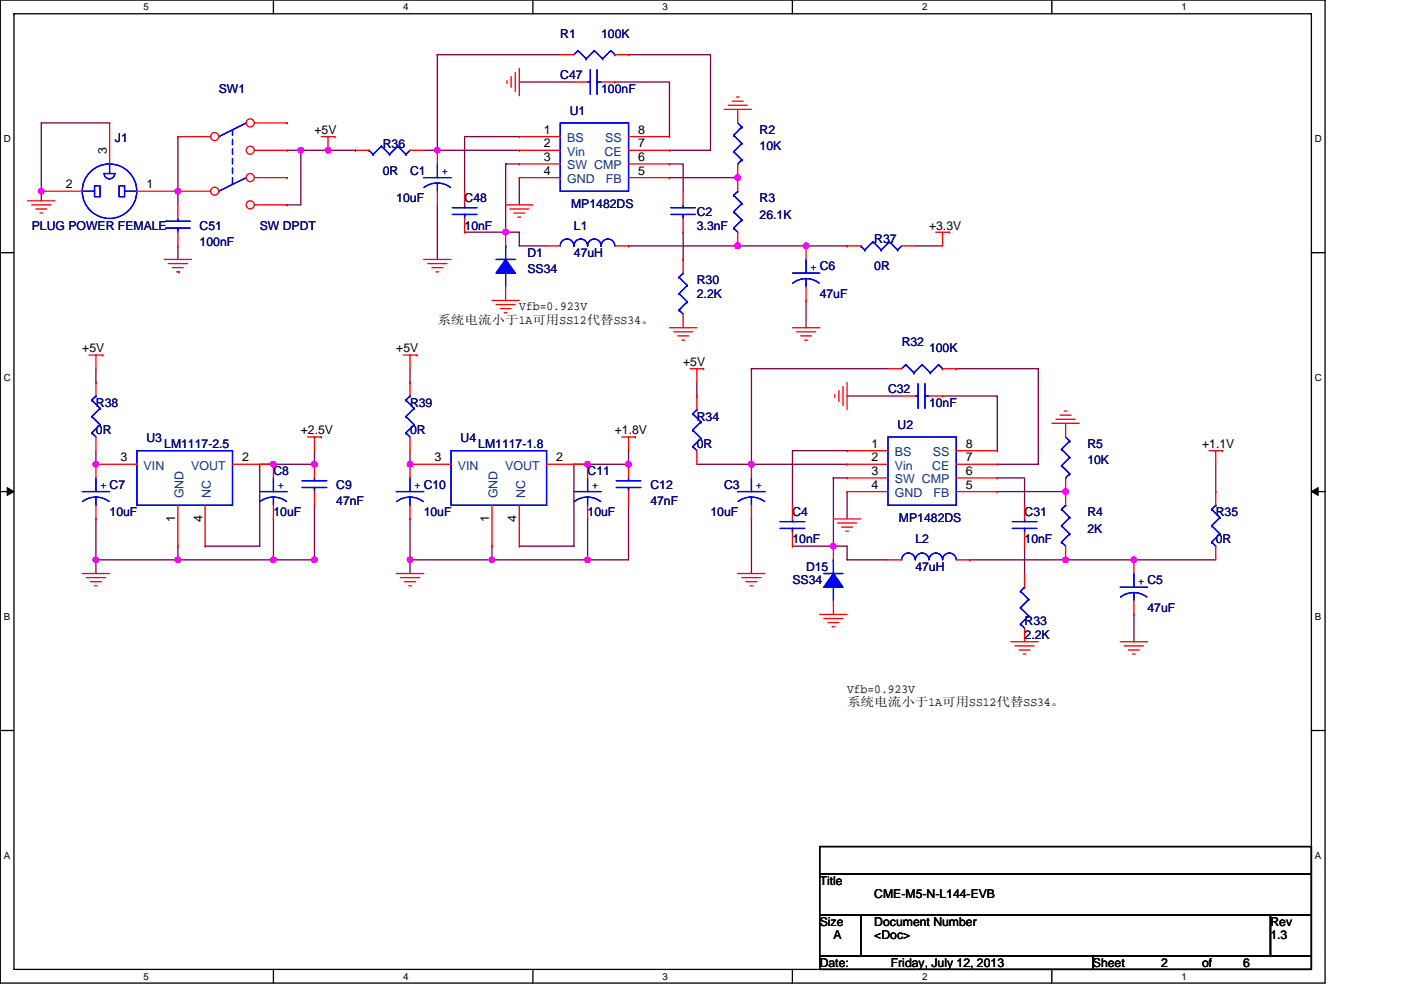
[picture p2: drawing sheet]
<svg xmlns="http://www.w3.org/2000/svg" width="297mm" height="210mm" viewBox="0 0 297 210" stroke-linecap="round" stroke-linejoin="round" font-family="sans-serif">
<path d="M.1 0h280.8v208.5h-280.8zM3 2.9h275v202.7h-275z" fill="none" stroke="#000" stroke-width=".28"/>
<g fill="#fff">
<path d="M30.5 .3h1.1v2.3h-1.1z"/>
<path d="M30.5 205.9h1.1v2.3h-1.1z"/>
</g>
<path d="M58 0v2.9M58 205.6v2.9" fill="none" stroke="#000" stroke-width=".28"/>
<g fill="#fff">
<path d="M85.5 .3h1.1v2.3h-1.1z"/>
<path d="M85.5 205.9h1.1v2.3h-1.1z"/>
</g>
<path d="M113 0v2.9M113 205.6v2.9" fill="none" stroke="#000" stroke-width=".28"/>
<g fill="#fff">
<path d="M140.5 .3h1.1v2.3h-1.1z"/>
<path d="M140.5 205.9h1.1v2.3h-1.1z"/>
</g>
<path d="M168 0v2.9M168 205.6v2.9" fill="none" stroke="#000" stroke-width=".28"/>
<g fill="#fff">
<path d="M195.5 .3h1.2v2.3h-1.2z"/>
<path d="M195.5 205.9h1.2v2.3h-1.2z"/>
</g>
<path d="M223 0v2.9M223 205.6v2.9" fill="none" stroke="#000" stroke-width=".28"/>
<g fill="#fff">
<path d="M250.5 .3h1.2v2.3h-1.2z"/>
<path d="M250.5 205.9h1.2v2.3h-1.2z"/>
<path d="M.8 28.3h1.5v2.3h-1.5z"/>
<path d="M278.8 28.3h1.5v2.3h-1.5z"/>
<path d="M.8 78.9h1.5v2.3h-1.5z"/>
<path d="M278.8 78.9h1.5v2.3h-1.5z"/>
</g>
<path d="M.1 53.6h2.9M278 53.6h2.9" fill="none" stroke="#000" stroke-width=".28"/>
<g fill="#fff">
<path d="M.8 129.6h1.4v2.3h-1.4z"/>
<path d="M278.8 129.6h1.4v2.3h-1.4z"/>
</g>
<path d="M.1 104.3h2.9M278 104.3h2.9" fill="none" stroke="#000" stroke-width=".28"/>
<path d="M1.5 103.4l1.5 .9-1.5 .8zM278 104.3l1.5-.9v1.7z" fill="#000" stroke="#000" stroke-width=".21"/>
<g fill="#fff">
<path d="M.8 180.3h1.4v2.3h-1.4z"/>
<path d="M278.8 180.3h1.4v2.3h-1.4z"/>
</g>
<path d="M.1 154.9h2.9M278 154.9h2.9M173.8 179.6h104.2v5.7h-104.2zM173.8 194h8.7v8.7h-8.7zM173.8 185.3h104.2v8.7h-104.2zM182.5 194h86.9v8.7h-86.9zM269.4 194h8.6v8.7h-8.6zM173.8 202.7h57.9v2.9h-57.9zM231.7 202.7h46.3v2.9h-46.3z" fill="none" stroke="#000" stroke-width=".28"/>
<g fill="none" stroke="#800040" stroke-width=".28">
<path d="M92.7 11.6v20.3h17.4M92.7 11.6h.1M92.7 11.6h26.1M110.1 17.4h11.6M130.4 17.4h11.5v11.6M133.3 11.6h17.3v20.3h-8.7M23.2 26.1h-14.4v14.5M37.7 29h.1M37.7 29v14.5M60.9 31.9h2.9M63.8 31.9v11.6h-2.9M63.8 31.9h.1"/>
<path d="M63.8 31.9h11.6M75.4 31.9h.1M89.8 31.9h2.9M107.2 34.8h2.9M107.2 34.8h.1M107.2 34.8v14.5M110.1 37.7v5.8M110.1 29h-11.6v11.6M141.9 37.7h.1M141.9 34.8h2.9v5.8M141.9 37.7h14.5M8.8 40.6h.1"/>
<path d="M8.8 40.6v2M37.7 52.2v2.8M37.7 40.6h.1M92.7 43.5v11.5M98.5 49.3h8.7M107.2 49.3h2.9v2.9h5.8M133.3 52.2h.1M133.3 52.2h46.3M144.8 49.3v5.7M156.4 52.2h.1M179.6 52.2h.1M194.1 52.2h5.8"/>
<path d="M20.3 78.2v2.9M86.9 78.2v2.9M159.3 78.2v20.3h20.3M159.3 78.2h.1M159.3 78.2h29M170.9 63.7v5.8M202.8 78.2h17.3v20.3h-8.6M20.3 98.5h.1M20.3 95.6v2.9M58 98.5h.1M58 98.5h-2.9v17.3h-11.6M58 98.5h8.7"/>
<path d="M66.7 98.5h.1M66.7 95.6v2.9M86.9 98.5h.1M86.9 95.6v2.9M124.6 98.5h.1M124.6 98.5h-2.9v17.3h-11.6M133.3 95.6h.1M133.3 95.6v2.9h-8.7M147.7 98.5h11.6M147.7 81.1v2.9M179.6 95.6h-11.6v11.6M179.6 84h11.6"/>
<path d="M199.9 84h11.6v11.6M257.8 98.5v5.8M20.3 118.7v2.9M20.3 118.7h.1M20.3 110.1v8.6M20.3 118.7h17.4M37.7 115.8v2.9M37.7 118.7h20.3M58 110.1v8.6M58 118.7h.1M66.7 107.2h.1M66.7 107.2v11.5h-8.7"/>
<path d="M86.9 118.7v2.9M86.9 118.7h.1M86.9 110.1v8.6M86.9 118.7h17.4M104.3 115.8v2.9M104.3 118.7h20.3M124.6 110.1v8.6M124.6 118.7h.1M133.3 107.2v11.5h-8.7M159.3 110.1v11.5M168 115.8h8.7M176.7 115.8h2.9v2.9h8.7"/>
<path d="M176.7 101.4h2.9M176.7 101.4h.1M176.7 101.4v14.4M179.6 104.3v5.8M205.7 118.7h20.2M211.5 104.3h.1M211.5 101.4h5.7v5.8M211.5 104.3h14.4M217.2 115.8v5.8M225.9 118.7h.1M225.9 118.7h31.9M240.4 118.7h.1"/>
<path d="M240.4 130.3v5.8"/>
</g>
<g fill="#f0f" stroke="#f0f" stroke-width=".28">
<circle cx="156.4" cy="37.7" r=".57"/>
<circle cx="156.4" cy="52.1" r=".57"/>
<circle cx="92.7" cy="31.9" r=".57"/>
<circle cx="107.2" cy="49.2" r=".57"/>
<circle cx="37.7" cy="40.6" r=".57"/>
<circle cx="63.8" cy="31.9" r=".57"/>
<circle cx="8.7" cy="40.6" r=".57"/>
<circle cx="58" cy="98.5" r=".57"/>
<circle cx="58" cy="118.7" r=".57"/>
<circle cx="66.7" cy="118.7" r=".57"/>
<circle cx="37.7" cy="118.7" r=".57"/>
<circle cx="20.3" cy="118.7" r=".57"/>
<circle cx="66.7" cy="98.5" r=".57"/>
<circle cx="124.6" cy="98.5" r=".57"/>
<circle cx="124.6" cy="118.7" r=".57"/>
<circle cx="104.3" cy="118.7" r=".57"/>
<circle cx="86.9" cy="118.7" r=".57"/>
<circle cx="133.2" cy="98.5" r=".57"/>
<circle cx="225.9" cy="104.3" r=".57"/>
<circle cx="225.9" cy="118.7" r=".57"/>
<circle cx="240.4" cy="118.7" r=".57"/>
<circle cx="159.3" cy="98.5" r=".57"/>
<circle cx="176.7" cy="115.8" r=".57"/>
<circle cx="69.6" cy="31.9" r=".57"/>
<circle cx="170.9" cy="52.1" r=".57"/>
<circle cx="20.3" cy="98.5" r=".57"/>
<circle cx="86.9" cy="98.5" r=".57"/>
</g>
<g fill="none" stroke="#f00" stroke-width=".28">
<path d="M107.5 17.1v.6M108.4 16.2v2.4M109.2 15.4v4M110.1 14.5v5.8M118.8 11.6h2.9M121.7 17.4h2.9M127.5 17.4h2.9M130.4 17.4h.1M130.4 11.6h2.9M133.3 11.6h.1M23.2 26.1h.1M23.2 26.1v8.7"/>
<path d="M68.1 29h2.9M69.6 29v2.9M71 29h.1M92.7 31.9v2.9M110.1 29h.1M110.1 31.9h.1M110.1 34.8h.1M110.1 37.7h.1M110.1 29h8.7M110.1 31.9h8.7M110.1 34.8h8.7M110.1 37.7h8.7"/>
<path d="M133.3 29h8.6M133.3 31.9h8.6M133.3 34.8h8.6M133.3 37.7h8.6M141.9 37.7h.1M141.9 34.8h.1M141.9 31.9h.1M141.9 29h.1M153.5 23.2h5.8M154.4 22.3h4.1M155.3 21.5h2.3M156.1 20.6h.6"/>
<path d="M156.4 23.2v2.9M156.4 37.7h.1M156.4 34.8v5.8M5.9 42.6h5.7M6.7 43.5h4.1M7.6 44.3h2.3M8.5 45.2h.5M8.8 40.6h.1M8.8 40.6h8.6M29 40.6h8.7M34.8 55h5.8M35.7 55.9h4"/>
<path d="M36.6 56.8h2.3M37.4 57.7h.6M37.7 43.5v2.9M37.7 52.2h.1M37.7 40.6h.1M37.7 49.3v2.9M38 57.7h.1M89.8 55h5.8M90.7 55.9h4.1M91.6 56.8h2.3M92.4 57.7h.6M92.7 43.5h.1"/>
<path d="M92.7 40.6v2.9M98.5 40.6v2.9M98.5 49.3h.1M98.5 46.4v2.9M107.2 43.5h5.8M107.2 49.3h.1M107.2 49.3v2.9M108.1 44.3h4M108.9 45.2h2.3M109.8 46.1h.6M115.9 52.2h2.9M130.4 52.2h2.9"/>
<path d="M133.3 52.2h.1M144.8 55h.1M144.8 40.6v2.9M144.8 49.3h.1M144.8 46.4v2.9M144.8 55v2.9M156.4 49.3v2.9M170.9 52.2v2.8M179.6 52.2h.1M179.6 52.2h2.9M191.2 52.2h2.9M198.4 49.3h2.9"/>
<path d="M199.9 49.3v2.9M201.3 49.3h.1M18.9 75.3h2.9M20.3 75.3v2.9M21.8 75.3h.1M85.5 75.3h2.9M86.9 75.3v2.9M88.4 75.3h.1M104.3 63.7h5.8M105.2 64.6h4M106 65.5h2.4M106.9 66.3h.6"/>
<path d="M107.2 60.8v2.9M141.9 69.5h5.8M142.8 70.4h4.1M143.7 71.2h2.3M144.6 72.1h.5M144.8 66.6v2.9M146.3 78.2h2.9M147.7 78.2v2.9M149.2 78.2h.1M168 69.5h5.8M168.9 70.4h4M169.8 71.2h2.3"/>
<path d="M170.6 72.1h.6M170.9 63.7h.1M170.9 60.8v2.9M188.3 78.2h2.9M199.9 78.2h2.9M202.8 78.2h.1M20.3 98.5v2.9M20.3 98.5h.1M20.3 92.7v2.9M20.3 81.1h.1M20.3 81.1v2.9M20.3 98.5h8.7"/>
<path d="M49.3 98.5h8.7M58 98.5v2.9M58 98.5h.1M65.2 92.7h2.9M66.7 92.7v2.9M66.7 98.5v2.9M68.1 92.7h.1M86.9 92.7v2.9M86.9 81.1h.1M86.9 98.5v2.9M86.9 81.1v2.9M131.8 92.7h2.9"/>
<path d="M133.3 92.7v2.9M133.3 98.5v2.9M134.7 92.7h.1M159.3 98.5v2.9M177 83.7v.6M177.9 82.8v2.4M178.7 82v4M179.6 81.1v5.8M179.6 95.6h.1M179.6 98.5h.1M179.6 95.6h8.7M179.6 98.5h8.7"/>
<path d="M191.2 84h2.9M197 84h2.9M199.9 84h.1M202.8 95.6h8.7M202.8 98.5h8.7M211.5 98.5h.1M211.5 95.6h.1M223 89.8h5.8M223.9 88.9h4M224.8 88.1h2.3M225.6 87.2h.6M225.9 89.8v2.9"/>
<path d="M256.3 95.6h2.9M257.8 95.6v2.9M259.2 95.6h.1M20.3 110.1h.1M20.3 107.2v2.9M37.7 115.8h.1M37.7 107.2v8.6M43.5 115.8h.1M43.5 107.2v8.6M58 110.1h.1M58 107.2v2.9M66.7 107.2h.1"/>
<path d="M66.7 104.3v2.9M86.9 110.1h.1M86.9 107.2v2.9M133.3 107.2h.1M133.3 104.3v2.9M159.3 110.1h.1M159.3 107.2v2.9M168 107.2v2.9M168 115.8h.1M168 112.9v2.9M176.7 110.1h5.8M176.7 115.8h.1"/>
<path d="M176.7 115.8v2.9M177.6 110.9h4M178.4 111.8h2.4M179.3 112.7h.6M179.6 101.4h.1M179.6 104.3h.1M179.6 101.4h8.7M179.6 104.3h8.7M188.3 118.7h2.9M202.8 118.7h2.9M202.8 101.4h8.7M202.8 104.3h8.7"/>
<path d="M205.7 118.7h.1M211.5 104.3h.1M211.5 101.4h.1M217.2 107.2v2.9M217.2 115.8h.1M217.2 112.9v2.9M225.9 104.3h.1M225.9 115.8v2.9M225.9 101.4v5.8M240.4 118.7v2.9M257.8 115.8v2.9M257.8 104.3h.1"/>
<path d="M257.8 104.3v2.9M17.4 121.6h5.8M18.3 122.5h4.1M19.2 123.4h2.3M20 124.2h.6M84 121.6h5.8M84.9 122.5h4.1M85.8 123.4h2.3M86.7 124.2h.5M156.4 121.6h5.8M157.3 122.5h4.1M158.2 123.4h2.3"/>
<path d="M159 124.2h.6M173.8 130.3h5.8M174.7 131.2h4M175.5 132.1h2.4M176.4 132.9h.6M176.7 127.4v2.9M214.3 136.1h5.8M215.2 137h4.1M216.1 137.9h2.3M217 138.7h.5M217.2 133.2v2.9M217.2 121.6h.1"/>
<path d="M217.2 121.6v2.9M237.5 136.1h5.8M238.4 137h4M239.2 137.9h2.4M240.1 138.7h.6M240.4 130.3h.1M240.4 127.4v2.9"/>
</g>
<g fill="none" stroke="#00f" stroke-width=".28">
<path d="M122.6 10.7h.1M122.6 10.7l-.9 .9M122.6 10.7l1.7 1.8M124.3 12.5h.1M124.6 17.4h.6M125.2 14.8v5.2M126 10.7h.1M126 10.7l-1.7 1.8M126 10.7l1.8 1.8M126.6 14.8v5.2M126.6 17.4h.1M126.6 17.4h.9"/>
<path d="M127.8 12.5h.1M129.5 10.7h.1M129.5 10.7l-1.7 1.8M129.5 10.7l.9 .9M130.4 11.6h.1M20 39.4h1.2v2.3h-1.2zM22.1 36.8h2.3a1.25 1.25 0 0 1-1.2 1.1 1.14 1.14 0 0 1-1.1-1.1zM23.2 34.8v2M25.2 39.4h1.2v2.3h-1.2zM49.3 27.5v1.2M49.3 29.6v1.1M49.3 31.6v1.1"/>
<path d="M49.3 33.6v1.2M49.3 35.6v1.2M49.3 38.8h.1M49.3 37.7v1.1M52.2 26.1h.1M52.2 37.7h.1M52.2 26.1l-5.8 2.9M52.2 37.7l-5.8 2.9M89.8 37.7h5.8M92.7 38.8l1.5 .3 1.3 .7M92.7 38.8l-1.5 .3-1.3 .7M92.7 38.8v1.8"/>
<path d="M92.7 34.8v2.9M118.8 26.1h14.5v14.5h-14.5zM155.6 28.7h.1M155.6 32.2h.1M155.6 28.7l1.7 1.7M155.6 32.2l1.7 1.7M156.4 34.8h.1M156.4 26.1l.9 .8M157.3 26.9h.1M157.3 30.4h.1M157.3 33.9h.1M157.3 26.9l-1.7 1.8"/>
<path d="M157.3 30.4l-1.7 1.8M157.3 33.9l-.9 .9M17.4 40.6h2.6M26.4 40.6h2.6M35.1 48.4h5.2M35.1 46.9h5.2M37.7 46.4v.5M37.7 48.4h.1M37.7 48.4v.9M95.9 45.5h5.2M95.9 44h5.2M98.5 43.5v.5"/>
<path d="M98.5 45.5h.1M98.5 45.5v.9M105.2 55h4M107.2 57.9v2.9M107.2 52.2h.1M107.2 52.2v2.8M118.8 52.1a1.42 1.42 0 0 1 1.4-1.4 1.44 1.44 0 0 1 1.5 1.4M121.7 52.1a1.42 1.42 0 0 1 1.4-1.4 1.44 1.44 0 0 1 1.5 1.4 1.43 1.43 0 0 1 1.4-1.4 1.43 1.43 0 0 1 1.4 1.4M127.5 52.1a1.43 1.43 0 0 1 1.4-1.4 1.44 1.44 0 0 1 1.4 1.4M142.2 45.5h5.2M142.2 44h5.2M144 58.8h.1"/>
<path d="M144 58.8l1.7 1.7M144.8 57.9h.1M144.8 43.5v.5M144.8 45.5h.1M144.8 57.9l-.8 .9M144.8 45.5v.9M155.6 48.4h.1M155.6 44.9h.1M155.6 41.4h.1M155.6 48.4l.8 .9M155.6 44.9l1.7 1.8M155.6 41.4l1.7 1.8"/>
<path d="M156.4 40.6h.1M156.4 40.6l-.8 .8M157.3 46.7h.1M157.3 43.2h.1M157.3 46.7l-1.7 1.7M157.3 43.2l-1.7 1.7M168 57.9h5.8M170.9 59.1l1.5 .2 1.3 .7M170.9 59.1l-1.5 .2-1.3 .7M170.9 59.1v1.7M170.9 55v2.9M182.5 52.2h.1"/>
<path d="M182.5 52.2l.9 .8M183.4 53h.1M185.1 51.3h.1M185.1 51.3l1.7 1.7M185.1 51.3l-1.7 1.7M186.8 53h.1M188.6 51.3h.1M188.6 51.3l1.7 1.7M188.6 51.3l-1.8 1.7M190.3 53h.1M191.2 52.2l-.9 .8M144 65.8h.1"/>
<path d="M144 62.3h.1M144 65.8l.8 .8M144 62.3l1.7 1.7M145.7 64h.1M145.7 60.5h.1M145.7 64l-1.7 1.8M145.7 60.5l-1.7 1.8M192 77.3h.1M192 77.3l-.8 .9M192 77.3l1.8 1.8M193.8 79.1h.1M195.5 77.3h.1"/>
<path d="M195.5 77.3l-1.7 1.8M195.5 77.3l1.7 1.8M197.2 79.1h.1M199 77.3h.1M199 77.3l-1.8 1.8M199 77.3l.9 .9M199.9 78.2h.1M19.5 91.8h.1M19.5 88.3h.1M19.5 84.9h.1M19.5 91.8l.8 .9M19.5 88.3l1.7 1.8"/>
<path d="M19.5 84.9l1.7 1.7M20.3 84h.1M20.3 84l-.8 .9M21.2 90.1h.1M21.2 86.6h.1M21.2 90.1l-1.7 1.7M21.2 86.6l-1.7 1.7M29 95.6h20.3v11.6h-20.3zM86.1 91.8h.1M86.1 88.3h.1M86.1 84.9h.1M86.1 91.8l.8 .9"/>
<path d="M86.1 88.3l1.7 1.8M86.1 84.9l1.7 1.7M86.9 84h.1M86.9 84l-.8 .9M87.8 90.1h.1M87.8 86.6h.1M87.8 90.1l-1.7 1.7M87.8 86.6l-1.7 1.7M188.3 92.7h14.5v14.5h-14.5zM194.1 84h.5M194.6 81.4v5.2M196.1 81.4v5.2"/>
<path d="M196.1 84h.1M196.1 84h.9M225.1 95.3h.1M225.1 98.8h.1M225.1 95.3l1.7 1.7M225.1 98.8l1.7 1.7M225.9 92.7l.9 .9M226.8 93.6h.1M226.8 97h.1M226.8 93.6l-1.7 1.7M226.8 97l-1.7 1.8M17.4 104.3h5.8"/>
<path d="M17.5 106.4a4.6 4.6 0 0 1 5.6 0M20.3 105.4v1.8M20.3 101.4v2.9M55.1 104.3h5.8M55.1 106.4a4.6 4.6 0 0 1 5.7 0M58 105.4v1.8M58 101.4v2.9M64 103.4h5.3M64 102h5.3M66.7 101.4v.6M66.7 103.4h.1M66.7 103.4v.9"/>
<path d="M84 104.3h5.8M86.9 105.4l1.5 .3 1.3 .7M86.9 105.4l-1.5 .3-1.3 .7M86.9 105.4v1.8M86.9 101.4v2.9M130.7 103.4h5.2M130.7 102h5.2M133.3 101.4v.6M133.3 103.4h.1M133.3 103.4v.9M156.4 104.3h5.8M156.5 106.4a4.6 4.6 0 0 1 5.6 0"/>
<path d="M159.3 105.4v1.8M159.3 101.4v2.9M165.4 112.1h5.2M165.4 110.6h5.2M168 110.1v.5M168 112.1h.1M168 112.1v.8M176.7 118.7h.1M176.7 118.7v2.9M191.2 118.7a1.42 1.42 0 0 1 1.4-1.4 1.44 1.44 0 0 1 1.5 1.4 1.46 1.46 0 0 1 1.4-1.4 1.44 1.44 0 0 1 1.5 1.4 1.44 1.44 0 0 1 1.4-1.4 1.44 1.44 0 0 1 1.4 1.4 1.46 1.46 0 0 1 1.5-1.4 1.44 1.44 0 0 1 1.4 1.4M214.6 112.1h5.2M214.6 110.6h5.2"/>
<path d="M217.2 110.1v.5M217.2 112.1h.1M217.2 112.1v.8M225.1 115h.1M225.1 111.5h.1M225.1 108h.1M225.1 115l.8 .8M225.1 111.5l1.7 1.7M225.1 108l1.7 1.8M225.9 101.4h.1M225.9 107.2h.1M225.9 107.2l-.8 .8"/>
<path d="M226.8 100.5h.1M226.8 113.2h.1M226.8 109.8h.1M226.8 100.5l-.9 .9M226.8 113.2l-1.7 1.8M226.8 109.8l-1.7 1.7M256.9 115h.1M256.9 111.5h.1M256.9 108h.1M256.9 115l.9 .8M256.9 111.5l1.7 1.7M256.9 108l1.7 1.8"/>
<path d="M257.8 107.2h.1M257.8 107.2l-.9 .8M258.6 113.2h.1M258.6 109.8h.1M258.6 113.2l-1.7 1.8M258.6 109.8l-1.7 1.7M174.7 121.6h4M176.7 124.5v2.9M216.4 132.4h.1M216.4 128.9h.1M216.4 125.4h.1M216.4 132.4l.8 .8"/>
<path d="M216.4 128.9l1.7 1.7M216.4 125.4l1.7 1.7M217.2 124.5h.1M217.2 124.5l-.8 .9M218.1 130.6h.1M218.1 127.1h.1M218.1 130.6l-1.7 1.8M218.1 127.1l-1.7 1.8M237.5 124.5h5.8M237.6 126.6l1.3-.7 1.5-.2 1.5 .2 1.3 .7M240.4 125.7v1.7M240.4 121.6v2.9"/>
<circle cx="23.2" cy="40.6" r="5.8"/>
</g>
<g fill="#00f" stroke="#00f" stroke-width=".28">
<path d="M176.7 121.6l2 2.9h-4z" fill-rule="evenodd"/>
<path d="M176.7 121.6l2 2.9h-4z" fill-rule="evenodd"/>
<path d="M107.2 55l2 2.9h-4z" fill-rule="evenodd"/>
<path d="M107.2 55l2 2.9h-4z" fill-rule="evenodd"/>
</g>
<circle cx="45.5" cy="29" r=".86" fill="#fff" stroke="#f00" stroke-width=".28"/>
<path d="M37.7 29h.1M37.7 29h7" fill="none" stroke="#f00" stroke-width=".28"/>
<circle cx="53.1" cy="26.1" r=".86" fill="#fff" stroke="#f00" stroke-width=".28"/>
<path d="M53.9 26.1h7M60.9 26.1h.1" fill="none" stroke="#f00" stroke-width=".28"/>
<circle cx="53.1" cy="31.9" r=".86" fill="#fff" stroke="#f00" stroke-width=".28"/>
<path d="M53.9 31.9h7M60.9 31.9h.1" fill="none" stroke="#f00" stroke-width=".28"/>
<circle cx="45.5" cy="40.5" r=".86" fill="#fff" stroke="#f00" stroke-width=".28"/>
<path d="M37.7 40.6h.1M37.7 40.6h7" fill="none" stroke="#f00" stroke-width=".28"/>
<circle cx="53.1" cy="37.7" r=".86" fill="#fff" stroke="#f00" stroke-width=".28"/>
<path d="M53.9 37.7h7M60.9 37.7h.1" fill="none" stroke="#f00" stroke-width=".28"/>
<circle cx="53.1" cy="43.4" r=".86" fill="#fff" stroke="#f00" stroke-width=".28"/>
<g fill="none" stroke="#f00" stroke-width=".28">
<path d="M75.4 31.9h.1M75.4 31.9h2.8M86.9 31.9h2.9M53.9 43.5h7M60.9 43.5h.1M86.9 98.5h.1M86.9 98.5h8.7M115.9 98.5h8.7M124.6 98.5v2.9M124.6 98.5h.1M147.7 95.6v2.9M147.7 84h.1"/>
<path d="M147.7 84v2.9M104.3 115.8h.1M104.3 107.2v8.6M110.1 115.8h.1M110.1 107.2v8.6M124.6 110.1h.1M124.6 107.2v2.9"/>
</g>
<g fill="none" stroke="#00f" stroke-width=".28">
<path d="M78.2 31.9h.1M78.2 31.9l.9 .8M79.1 32.7h.1M80.9 31h.1M80.9 31l1.7 1.7M80.9 31l-1.8 1.7M82.6 32.7h.1M84.3 31h.1M84.3 31l1.8 1.7M84.3 31l-1.7 1.7M86.1 32.7h.1M86.9 31.9l-.8 .8"/>
<path d="M95.6 95.6h20.3v11.6h-20.3zM146.9 94.7h.1M146.9 91.2h.1M146.9 87.8h.1M146.9 94.7l.8 .9M146.9 91.2l1.7 1.8M146.9 87.8l1.7 1.7M147.7 86.9h.1M147.7 86.9l-.8 .9M148.6 93h.1M148.6 89.5h.1M148.6 93l-1.7 1.7"/>
<path d="M148.6 89.5l-1.7 1.7M121.7 104.3h5.8M124.6 105.4l1.4 .3 1.4 .7M124.6 105.4l-1.5 .3-1.4 .7M124.6 105.4v1.8M124.6 101.4v2.9"/>
</g>
<g fill="#f0f" stroke="#f0f" stroke-width=".28">
<circle cx="156.4" cy="37.7" r=".57"/>
<circle cx="156.4" cy="52.1" r=".57"/>
<circle cx="92.7" cy="31.9" r=".57"/>
<circle cx="107.2" cy="49.2" r=".57"/>
<circle cx="37.7" cy="40.6" r=".57"/>
<circle cx="63.8" cy="31.9" r=".57"/>
<circle cx="8.7" cy="40.6" r=".57"/>
<circle cx="58" cy="98.5" r=".57"/>
<circle cx="58" cy="118.7" r=".57"/>
<circle cx="66.7" cy="118.7" r=".57"/>
<circle cx="37.7" cy="118.7" r=".57"/>
<circle cx="20.3" cy="118.7" r=".57"/>
<circle cx="66.7" cy="98.5" r=".57"/>
<circle cx="124.6" cy="98.5" r=".57"/>
<circle cx="124.6" cy="118.7" r=".57"/>
<circle cx="104.3" cy="118.7" r=".57"/>
<circle cx="86.9" cy="118.7" r=".57"/>
<circle cx="133.2" cy="98.5" r=".57"/>
<circle cx="225.9" cy="104.3" r=".57"/>
<circle cx="225.9" cy="118.7" r=".57"/>
<circle cx="240.4" cy="118.7" r=".57"/>
<circle cx="159.3" cy="98.5" r=".57"/>
<circle cx="176.7" cy="115.8" r=".57"/>
<circle cx="69.6" cy="31.9" r=".57"/>
<circle cx="170.9" cy="52.1" r=".57"/>
<circle cx="20.3" cy="98.5" r=".57"/>
<circle cx="86.9" cy="98.5" r=".57"/>
</g>
<g font-size="2.6" fill="#000080">
<text x="118.8" y="8.1">R1</text>
<text x="127.5" y="8.1">100K</text>
<text x="118.8" y="16.8">C47</text>
<text x="46.4" y="19.7">SW1</text>
<text x="127.5" y="19.7">100nF</text>
<text x="120.8" y="24.4">U1</text>
<text x="161.1" y="28.4">R2</text>
<text x="24.4" y="30.1">J1</text>
<text x="81.1" y="31.3">R36</text>
<text x="161.1" y="31.9">10K</text>
<text x="81.1" y="37.1">0R</text>
<text x="86.9" y="37.1">C1</text>
<text x="84" y="42.9">10uF</text>
<text x="98.5" y="42.9">C48</text>
<text x="121.1" y="44">MP1482DS</text>
<text x="147.7" y="45.8">C2</text>
<text x="161.1" y="42.9">R3</text>
<text x="161.1" y="46.4">26.1K</text>
<text x="6.7" y="48.7">PLUG POWER FEMALE</text>
<text x="42.3" y="48.7">C51</text>
<text x="42.3" y="52.2">100nF</text>
<text x="55.1" y="48.7">SW DPDT</text>
<text x="98.5" y="48.7">10nF</text>
<text x="121.7" y="48.7">L1</text>
<text x="147.7" y="48.7">3.3nF</text>
<text x="185.4" y="51.6">R37</text>
<text x="111.8" y="54.5">D1</text>
<text x="111.8" y="58">SS34</text>
<text x="121.7" y="54.5">47uH</text>
<text x="185.4" y="57.4">0R</text>
<text x="147.7" y="60.3">R30</text>
<text x="147.7" y="63.2">2.2K</text>
<text x="173.8" y="63.2">47uF</text>
<text x="191.2" y="73.3">R32</text>
<text x="197" y="74.7">100K</text>
<text x="188.3" y="83.4">C32</text>
<text x="20.3" y="86.3">R38</text>
<text x="86.9" y="86.3">R39</text>
<text x="147.7" y="89.2">R34</text>
<text x="197" y="86.3">10nF</text>
<text x="20.3" y="92.1">0R</text>
<text x="31" y="93.9">U3</text>
<text x="34.8" y="95">LM1117-2.5</text>
<text x="86.9" y="92.1">0R</text>
<text x="97.6" y="93.9">U4</text>
<text x="101.4" y="95">LM1117-1.8</text>
<text x="147.7" y="95">0R</text>
<text x="190.3" y="91">U2</text>
<text x="230.5" y="95">R5</text>
<text x="58" y="100.8">C8</text>
<text x="124.6" y="100.8">C11</text>
<text x="230.5" y="98.5">10K</text>
<text x="71.3" y="103.7">C9</text>
<text x="71.3" y="107.2">47nF</text>
<text x="137.9" y="103.7">C12</text>
<text x="137.9" y="107.2">47nF</text>
<text x="153.5" y="103.7">C3</text>
<text x="23.2" y="109.5">10uF</text>
<text x="58" y="109.5">10uF</text>
<text x="89.8" y="109.5">10uF</text>
<text x="124.6" y="109.5">10uF</text>
<text x="150.6" y="109.5">10uF</text>
<text x="168" y="109.5">C4</text>
<text x="190.6" y="110.7">MP1482DS</text>
<text x="217.2" y="109.5">C31</text>
<text x="230.5" y="109.5">R4</text>
<text x="230.5" y="113">2K</text>
<text x="257.8" y="109.5">R35</text>
<text x="168" y="115.3">10nF</text>
<text x="194.1" y="115.3">L2</text>
<text x="217.2" y="115.3">10nF</text>
<text x="257.8" y="115.3">0R</text>
<text x="168" y="124">SS34</text>
<text x="170.9" y="121.1">D15</text>
<text x="194.1" y="121.1">47uH</text>
<text x="243.3" y="129.8">47uF</text>
<text x="217.2" y="132.7">R33</text>
<text x="217.2" y="135.6">2.2K</text>
</g>
<g font-size="2.6">
<text x="66.7" y="28.4">+5V</text>
<text x="115.3" y="28.4">1</text>
<text x="135.3" y="28.4">8</text>
<text x="22.6" y="32.7" transform="rotate(-90 22.6 32.7)">3</text>
<text x="115.3" y="31.3">2</text>
<text x="115.3" y="34.2">3</text>
<text x="135.3" y="31.3">7</text>
<text x="135.3" y="34.2">6</text>
<text x="13.9" y="40">2</text>
<text x="31" y="40">1</text>
<text x="115.3" y="37.1">4</text>
<text x="135.3" y="37.1">5</text>
<text x="197" y="48.7">+3.3V</text>
<text x="110.1" y="65.8">Vfb=0.923V</text>
<text x="92.7" y="68.7">系统电流小于1A可用SS12代替SS34。</text>
<text x="17.4" y="74.7">+5V</text>
<text x="84" y="74.7">+5V</text>
<text x="144.8" y="77.6">+5V</text>
<text x="63.8" y="92.1">+2.5V</text>
<text x="130.4" y="92.1">+1.8V</text>
<text x="184.8" y="95">1</text>
<text x="204.8" y="95">8</text>
<text x="254.9" y="95">+1.1V</text>
<text x="25.5" y="97.9">3</text>
<text x="51.3" y="97.9">2</text>
<text x="92.1" y="97.9">3</text>
<text x="117.9" y="97.9">2</text>
<text x="184.8" y="97.9">2</text>
<text x="184.8" y="100.8">3</text>
<text x="204.8" y="97.9">7</text>
<text x="204.8" y="100.8">6</text>
<text x="184.8" y="103.7">4</text>
<text x="204.8" y="103.7">5</text>
<text x="37.1" y="110.7" transform="rotate(-90 37.1 110.7)">1</text>
<text x="42.9" y="110.7" transform="rotate(-90 42.9 110.7)">4</text>
<text x="103.7" y="110.7" transform="rotate(-90 103.7 110.7)">1</text>
<text x="109.5" y="110.7" transform="rotate(-90 109.5 110.7)">4</text>
<text x="179.6" y="146.9">Vfb=0.923V</text>
<text x="179.6" y="149.8">系统电流小于1A可用SS12代替SS34。</text>
<text x="173.8" y="187.7">Title</text>
<text x="185.4" y="190.6">CME-M5-N-L144-EVB</text>
<text x="173.8" y="196.4">Size</text>
<text x="185.4" y="196.4">Document Number</text>
<text x="269.4" y="196.4">Rev</text>
<text x="176.7" y="199.3">A</text>
<text x="185.4" y="199.3">&lt;Doc&gt;</text>
<text x="269.4" y="199.3">1.3</text>
<text x="173.8" y="205">Date:</text>
<text x="188.9" y="205">Friday, July 12, 2013</text>
<text x="231.7" y="205">Sheet</text>
<text x="246.2" y="205">2</text>
<text x="254.9" y="205">of</text>
<text x="263.6" y="205">6</text>
</g>
<g font-size="2.6" fill="#004080">
<text x="120.2" y="30.1">BS</text>
<text x="120.2" y="33">Vin</text>
<text x="120.2" y="35.9">SW CMP</text>
<text x="128.2" y="33">CE</text>
<text x="128.3" y="30.1">SS</text>
<text x="120.2" y="38.8">GND</text>
<text x="128.5" y="38.8">FB</text>
<text x="30.5" y="99.6">VIN</text>
<text x="40.5" y="99.6">VOUT</text>
<text x="97.1" y="99.6">VIN</text>
<text x="107.1" y="99.6">VOUT</text>
<text x="189.7" y="96.8">BS</text>
<text x="189.7" y="99.6">Vin</text>
<text x="197.7" y="99.6">CE</text>
<text x="197.8" y="96.8">SS</text>
<text x="38.9" y="105.7" transform="rotate(-90 38.9 105.7)">GND</text>
<text x="44.7" y="105.7" transform="rotate(-90 44.7 105.7)">NC</text>
<text x="105.5" y="105.7" transform="rotate(-90 105.5 105.7)">GND</text>
<text x="111.3" y="105.7" transform="rotate(-90 111.3 105.7)">NC</text>
<text x="189.7" y="102.5">SW CMP</text>
<text x="189.7" y="105.4">GND</text>
<text x="197.9" y="105.4">FB</text>
</g>
<g font-size="2.6" fill="#00f">
<text x="93.6" y="37.1">+</text>
<text x="171.8" y="57.4">+ C6</text>
<text x="21.2" y="103.8">+ C7</text>
<text x="58.8" y="103.8">+</text>
<text x="87.8" y="103.8">+ C10</text>
<text x="125.5" y="103.8">+</text>
<text x="160.2" y="103.8">+</text>
<text x="241.3" y="124">+ C5</text>
</g>
<g font-size="2.1">
<text x="30.5" y="2.2">5</text>
<text x="85.5" y="2.2">4</text>
<text x="140.5" y="2.2">3</text>
<text x="195.5" y="2.2">2</text>
<text x="250.5" y="2.2">1</text>
<text x=".8" y="30.1">D</text>
<text x="278.8" y="30.1">D</text>
<text x=".8" y="80.8">C</text>
<text x="278.8" y="80.8">C</text>
<text x=".8" y="131.4">B</text>
<text x="278.8" y="131.4">B</text>
<text x=".8" y="182.1">A</text>
<text x="278.8" y="182.1">A</text>
<text x="30.5" y="207.8">5</text>
<text x="85.5" y="207.8">4</text>
<text x="140.5" y="207.8">3</text>
<text x="195.5" y="207.8">2</text>
<text x="250.5" y="207.8">1</text>
</g>
</svg>
